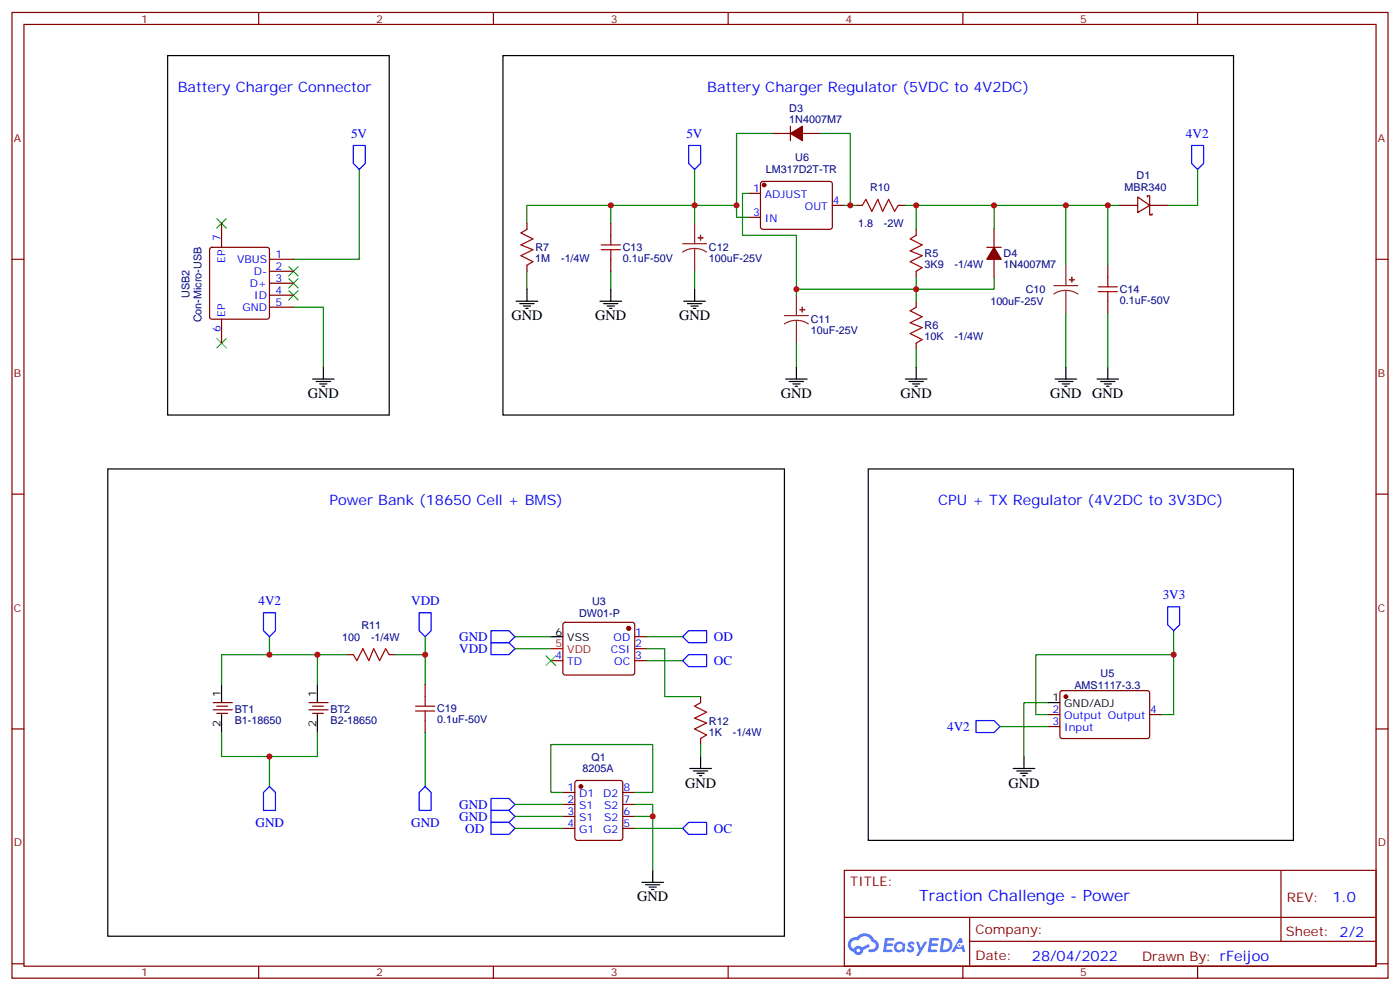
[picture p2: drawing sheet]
<svg xmlns="http://www.w3.org/2000/svg" width="412mm" height="292mm" viewBox="0 0 412 292" stroke-linecap="round" stroke-linejoin="round" font-family="sans-serif">
<g fill="none" stroke="#870000" stroke-width=".35">
<path d="M3.5 3.7h405.4v284.3h-405.4zM7.1 7.2h398.2v277.3h-398.2zM76.2 3.7v3.5M145.3 3.7v3.5M214.5 3.7v3.5M283.6 3.7v3.5M352.8 3.7v3.5M3.5 76.3h3.6M405.3 76.3h3.6M3.5 145.5h3.6M405.3 145.5h3.6M3.5 214.6h3.6"/>
<path d="M405.3 214.6h3.6M248.7 256.3h156.6v28.2h-156.6zM377.3 256.3v20.9M248.7 270.1h156.5M285.6 277.2h119.6M285.6 270.1v14.1M3.5 283.8h3.6M76.2 284.5v3.5M145.3 284.5v3.5M214.5 284.5v3.5M283.6 284.5v3.5M352.8 284.5v3.5"/>
<path d="M405.3 283.8h3.6"/>
</g>
<g fill="#5487ff">
<path d="M267.7 277.4a1.22 1.22 0 0 1 1.7 .3l-.4 .6a.47 .47 0 0 0-.3-.4 .47 .47 0 0 0-.5 .2l.1 .2a1.14 1.14 0 0 1 .8 1.7 1.14 1.14 0 0 1-1.9 0l-.2-.2 .5-.5 .7 .4a.29 .29 0 0 0 .3-.2 .29 .29 0 0 0-.2-.4 1.04 1.04 0 0 1-.6-1.7z"/>
<path d="M260.7 276.2h2.4l.3 .2-.2 .5h-1.8l-.1 .9h1.5l.3 .3-.3 .4h-1.6l-.2 1.1 1.7 .1 .2 .3-.2 .3h-2.6z"/>
<path d="M273.8 276.2h2.4l.3 .2-.1 .5h-1.8l-.2 .9h1.6l.3 .3-.4 .4h-1.6l-.1 1.1 1.7 .1 .2 .3-.2 .3h-2.6z"/>
<path d="M282.6 276.2h.7l.3 1.2-.6 .4a.69 .69 0 0 0-1 .2 .69 .69 0 0 0 .4 1 .69 .69 0 0 0 .9-.6l.5-.3 .6 2.2h-.8l-.2-.9h-1.8l-.5 .9h-.8z"/>
<path d="M269.8 277.3h.8l.6 1.8 1.1-1.8h.9l-2.6 4.2h-.8l.9-1.6z"/>
<path d="M277.4 276.2l-.6 4.1h1.3a2.11 2.11 0 0 0 2.5-2.1 2.11 2.11 0 0 0-2.5-2zM278.1 276.9a1.39 1.39 0 0 1 1.7 1.4 1.39 1.39 0 0 1-1.8 1.3h-.3z"/>
<path d="M263.7 277.8a1.54 1.54 0 0 0-.1 2.2 1.54 1.54 0 0 0 2.2 .1l.6 .2 .3-2.3-.2-.2h-.4a1.49 1.49 0 0 0-2.4 0zM264 278.8a.94 .94 0 0 1 1.8 0 .94 .94 0 0 1-1.8 0z"/>
<path d="M250.4 276.6a2.18 2.18 0 0 0 1.1 3.7 1.44 1.44 0 0 0 1.6 .9 1.44 1.44 0 0 0 1.2-1.5l2-1-.5-.7-1.9 .9a1.47 1.47 0 0 0-2.4 .5 1.39 1.39 0 0 1-.7-2 1.39 1.39 0 0 1 2-.4 2.12 2.12 0 0 1 2.2-1.3 2.12 2.12 0 0 1 1.9 1.6 1.14 1.14 0 0 1 1.1 1.5 1.14 1.14 0 0 1-1.7 .7 .43 .43 0 0 0-.5 .4 .43 .43 0 0 0 .4 .4 1.98 1.98 0 0 0 2.5-1.2 1.98 1.98 0 0 0-1.2-2.5 3.1 3.1 0 0 0-5.3-.7l-.9 .1zM252.3 279.9a.55 .55 0 0 1 1.1 0 .55 .55 0 0 1-1.1 0z"/>
<circle cx="282.6" cy="278.3" r=".26"/>
</g>
<g fill="none" stroke="#000" stroke-width=".35">
<path d="M49.4 16.4h65.3v105.8h-65.3zM148.2 16.4h215.2v105.8h-215.2zM152 88.7h6.4M153.1 89.4h4.2M154.2 90.1h2.1M154.9 90.8h.7M155.2 85.2v3.5M176.7 88.7h6.4M177.8 89.4h4.2M178.9 90.1h2.1M179.6 90.8h.7M179.9 85.2v3.5"/>
<path d="M201.4 88.7h6.4M202.5 89.4h4.2M203.6 90.1h2.1M204.3 90.8h.7M204.6 85.2v3.5M92.1 111.6h6.3M93.1 112.3h4.3M94.2 113h2.1M94.9 113.7h.7M95.2 108.1v3.5M231.4 111.6h6.4M232.5 112.3h4.2"/>
<path d="M233.5 113h2.2M234.2 113.7h.7M234.6 108.1v3.5M266.7 111.6h6.3M267.8 112.3h4.2M268.8 113h2.1M269.5 113.7h.7M269.9 108.1v3.5M310.8 111.6h6.3M311.9 112.3h4.2M312.9 113h2.1M313.6 113.7h.7"/>
<path d="M314 108.1v3.5M323.1 111.6h6.4M324.2 112.3h4.2M325.3 113h2.1M326 113.7h.7M326.3 108.1v3.5M31.7 138.1h199.4v137.6h-199.4zM255.8 138.1h125.2v109.3h-125.2zM162.3 187.5h3.5M65.3 201.6v5.3M65.3 210.4v5.3M93.5 201.6v5.3"/>
<path d="M93.5 210.4v5.3M308.7 206.9h3.5M203.2 226.3h6.3M204.3 227h4.2M205.3 227.7h2.1M206 228.4h.7M206.4 222.7v3.6M298.4 226.3h6.4M299.5 227h4.2M300.6 227.7h2.1M301.3 228.4h.7M301.6 222.7v3.6"/>
<path d="M189.1 259.8h6.3M192.3 256.3v3.5M190.1 260.5h4.3M191.2 261.2h2.1M191.9 261.9h.7"/>
</g>
<path d="M63.9 64.3l2.8 2.9M66.7 64.3l-2.8 2.9M85 78.5l2.8 2.8M87.8 78.5l-2.8 2.8M63.9 99.6l2.8 2.8M66.7 99.6l-2.8 2.8M85 85.5l2.8 2.8M85 82l2.8 2.8M87.8 85.5l-2.8 2.8M87.8 82l-2.8 2.8M160.9 193.1l2.8 2.8M163.7 193.1l-2.8 2.8" fill="none" stroke="#3c3" stroke-width=".35"/>
<g fill="none" stroke="#008700" stroke-width=".35">
<path d="M227.5 39.3h-10.5v21.2M241.7 39.3h8.8v21.2h-1.8M105.8 49.9v26.4h-19.4M204.6 49.9v15.9M220.5 56.9h-1.8v12.4h15.9v15.9h35.3v3.5M352.8 49.9v10.6h-8.8M155.2 79.9v5.3M179.9 60.5h-24.7v5.3M179.9 79.9v5.3M204.6 79.9v5.3M220.5 64h-3.5v-3.5h-37.1v5.3M250.5 60.5h1.7"/>
<path d="M266.3 60.5h26.5v7M269.9 60.5v7M292.8 60.5h21.2v17.6M314 60.5h15.8M326.3 60.5v17.6M86.4 90.5h8.8v17.6M234.6 85.2v1.7M269.9 81.6v3.6h22.9v-3.6M314 92.2v15.9M326.3 92.2v15.9M234.6 101v7.1M269.9 102.8v5.3"/>
<path d="M79.4 187.5v5.3M93.5 192.8h8.8M125.2 187.5v5.3h-8.8M125.2 192.8v8.8M151.7 191h10.6M151.7 187.5h10.6M190.5 191h5.3v14.1h10.6M190.5 187.5h10.6M190.5 194.5h10.6M345.7 185.7v7.1M65.3 201.6v-8.8h28.2v8.8M65.3 215.7v7h28.2v-7"/>
<path d="M125.2 215.7v15.9M206.4 219.2v3.5M294.6 213.9h14.1M308.7 206.9h-7.1v15.8M308.7 210.4h-3.5v-17.6h40.5v17.6h-3.5M79.4 222.7v8.9M151.7 236.9h14.1M165.8 233.3h-3.5v-14.1h30v14.1h-5.3M187 236.9h5.3v19.4M151.7 240.4h14.1M151.7 243.9h14.1M187 240.4h5.3"/>
<path d="M187 243.9h14.1"/>
</g>
<g fill="none" stroke="#00f" stroke-width=".35">
<path d="M104.1 42.8h3.5v5.3l-1.8 1.8-1.7-1.8zM202.8 42.8h3.6v5.3l-1.8 1.8-1.8-1.8zM351 42.8h3.5v5.3l-1.7 1.8-1.8-1.8zM344 178.6h3.5v5.3l-1.8 1.8-1.7-1.8zM77.6 180.4h3.5v5.3l-1.7 1.8-1.8-1.8zM123.5 180.4h3.5v5.3l-1.8 1.8-1.7-1.8zM144.6 189.2h5.3l1.8 1.8-1.8 1.8h-5.3zM144.6 185.7h5.3l1.8 1.8-1.8 1.7h-5.3zM201.1 194.5l1.7-1.7h5.3v3.5h-5.3zM201.1 187.5l1.7-1.8h5.3v3.5h-5.3zM287.5 212.2h5.3l1.8 1.7-1.8 1.8h-5.3zM79.4 231.6l1.7 1.7v5.3h-3.5v-5.3z"/>
<path d="M125.2 231.6l1.8 1.7v5.3h-3.5v-5.3zM144.6 235.1h5.3l1.8 1.8-1.8 1.7h-5.3zM144.6 238.6h5.3l1.8 1.8-1.8 1.7h-5.3zM144.6 242.1h5.3l1.8 1.8-1.8 1.8h-5.3zM201.1 243.9l1.7-1.8h5.3v3.6h-5.3z"/>
</g>
<g fill="none" stroke="#870000" stroke-width=".35">
<path d="M227.5 39.3h5.3M232.8 37.2v4.2M236.4 39.3h5.3M220.5 56.9h3.5M224.2 53.6l.5-.2 20 .1 .5 .6-.1 13-.6 .4h-20.1l-.4-.7v-12.7zM335.1 58l3.6 2.5-3.6 2.1zM338 58v-.4h.7v2.9M62 73l.4-.2h16.3l.5 .2 .2 .5v19.8l-.3 .5-.4 .2h-16.3l-.5-.3-.2-.4v-19.8zM65.3 65.8v7M79.4 76.3h7M79.4 79.9h7M155.2 65.8v1.7"/>
<path d="M155.2 78.1v1.8M179.9 65.8v3.5M179.9 76.3v3.6M220.5 64h3.5M245.2 60.5h3.5M252.2 60.5h1.8M264.6 60.5h1.7M269.9 67.5v1.8M269.9 79.9v1.7M290.7 72.8h4.2M292.8 67.5v5.3M292.8 76.3v5.3"/>
<path d="M326.3 78.1v3.5M329.8 60.5h5.3M338.7 60.5v2.8h.7v-.4M338.7 60.5h5.3M65.3 94v7M79.4 83.4h7M79.4 86.9h7M79.4 90.5h7M269.9 88.7v1.8M326.3 88.7v3.5M269.9 101v1.8M102.3 192.8h1.8"/>
<path d="M114.7 192.8h1.7M162.3 194.5h3.5M166 183.4l.5-.2h19.8l.5 .2 .2 .5-.1 14.4-.6 .5-20.1-.1-.4-.7v-14.1zM187 187.5h3.5M187 191h3.5M187 194.5h3.5M62.8 209h5.6M62.8 206.9h5.6M63.9 210h3.1M63.9 207.9h3.1M91 209h5.7M91 206.9h5.7"/>
<path d="M92.1 210h3.1M92.1 207.9h3.1M125.2 201.6v3.5M125.2 212.2v3.5M206.4 205.1v1.8M206.4 217.5v1.7M308.7 210.4h3.5M308.7 213.9h3.5M312.4 203.5l.5-.2 25.3 .1 .5 .6-.1 13-.6 .5-25.4-.1-.4-.7v-12.7zM338.7 210.4h3.5M165.8 233.3h3.5M165.8 236.9h3.5"/>
<path d="M169.6 230l.4-.2h12.7l.5 .2 .2 .5v16.2l-.2 .5-.5 .2h-12.7l-.5-.2-.2-.5v-16.2zM183.4 233.3h3.6M183.4 236.9h3.6M165.8 240.4h3.5M165.8 243.9h3.5M183.4 240.4h3.6M183.4 243.9h3.6"/>
</g>
<g fill="#870000" stroke="#870000" stroke-width=".35">
<path d="M232.8 39.3l3.6-2.1v4.2z"/>
<path d="M292.8 72.8l2.1 3.5h-4.2z"/>
<circle cx="314" cy="205.1" r=".53"/>
<circle cx="225.1" cy="54.5" r=".53"/>
<circle cx="185.2" cy="185" r=".53"/>
<circle cx="171.1" cy="231.6" r=".53"/>
</g>
<g fill="none" stroke="#8c2424" stroke-width=".35">
<path d="M201.1 71.8h7M204.6 73.2l-1.8 .2-1.7 .8M204.6 73.2l1.9 .2 1.6 .8M204.6 65.8v6M204.6 73.2v6.7M314 78.1v6M231.1 92.9h7M234.6 94.3l-1.9 .3-1.6 .8M234.6 94.3l1.8 .3 1.7 .8M234.6 86.9v6M234.6 94.3v6.7M310.4 84.1h7.1"/>
<path d="M314 85.5l-1.9 .2-1.7 .9M314 85.5l1.8 .3 1.7 .8M314 85.5v6.7"/>
</g>
<g fill="#8c2424" stroke="#8c2424" stroke-width=".35">
<path d="M315 82.3l1.4 .1z"/>
<path d="M315.7 81.6v1.4z"/>
<path d="M235.7 91.2h1.4z"/>
<path d="M236.3 90.5l.1 1.4z"/>
<path d="M205.7 70h1.4z"/>
<path d="M206.3 69.3l.1 1.4z"/>
</g>
<g fill="none" stroke="#a10000" stroke-width=".35">
<path d="M155.2 67.5l-1.7 1.1 3.5 1.7-3.5 1.8 3.5 1.4-3.5 1.8 3.5 1.7-1.8 1.1M177.1 73.5h5.6M177.1 72.1h5.6M179.9 69.3v2.8M179.9 73.5v2.8M254 60.5l1.1-1.8 1.7 3.5 1.8-3.5 1.4 3.5 1.8-3.5 1.7 3.5 1.1-1.7M269.9 69.3l-1.8 1 3.5 1.8-3.5 1.8 3.5 1.4-3.5 1.7 3.5 1.8-1.7 1.1M269.9 90.5l-1.8 1 3.5 1.8-3.5 1.7 3.5 1.4-3.5 1.8 3.5 1.8-1.7 1M323.5 85.9h5.6M323.5 84.5h5.6M326.3 81.6v2.9M326.3 85.9v2.8"/>
<path d="M104.1 192.8l1 1.7 1.8-3.5 1.8 3.5 1.4-3.5 1.7 3.5 1.8-3.5 1.1 1.8M122.4 209.3h5.7M122.4 207.9h5.7M125.2 205.1v2.8M125.2 209.3v2.9M206.4 206.9l-1.8 1 3.5 1.8-3.5 1.8 3.5 1.4-3.5 1.7 3.5 1.8-1.7 1.1"/>
</g>
<path d="M162.3 191h3.5" fill="none" stroke="#f00" stroke-width=".35"/>
<g fill="#c00">
<circle cx="179.9" cy="60.5" r=".88"/>
<circle cx="345.7" cy="192.8" r=".88"/>
<circle cx="234.6" cy="85.2" r=".88"/>
<circle cx="204.6" cy="60.5" r=".88"/>
<circle cx="217" cy="60.5" r=".88"/>
<circle cx="79.4" cy="192.8" r=".88"/>
<circle cx="79.4" cy="222.7" r=".88"/>
<circle cx="269.9" cy="85.2" r=".88"/>
<circle cx="292.8" cy="60.5" r=".88"/>
<circle cx="314" cy="60.5" r=".88"/>
<circle cx="326.3" cy="60.5" r=".88"/>
<circle cx="250.5" cy="60.5" r=".88"/>
<circle cx="269.9" cy="60.5" r=".88"/>
<circle cx="93.5" cy="192.8" r=".88"/>
<circle cx="125.2" cy="192.8" r=".88"/>
<circle cx="192.3" cy="240.4" r=".88"/>
</g>
<g font-size="4.6" fill="#00f">
<text x="270.8" y="265.3">Traction Challenge - Pow</text>
<text x="328.2" y="265.3">er</text>
</g>
<g font-size="4.2" fill="#00f">
<text x="52.3" y="27">Battery Charger Connector</text>
<text x="208.4" y="27">Battery Charger Regulator (5VDC to 4V2DC)</text>
<text x="97" y="148.7">Pow</text>
<text x="105.6" y="148.7">er Bank (18650 Cell + BMS)</text>
<text x="276.4" y="148.7">CPU + TX Regulator (4V2DC to 3V3DC)</text>
<text x="392.5" y="265.5">1.0</text>
<text x="304" y="282.9">28/04/2022</text>
</g>
<g font-size="4.2">
<text x="150.6" y="94.3">GND</text>
<text x="175.3" y="94.3">GND</text>
<text x="200" y="94.3">GND</text>
<text x="90.7" y="117.3">GND</text>
<text x="230" y="117.3">GND</text>
<text x="265.3" y="117.3">GND</text>
<text x="309.4" y="117.3">GND</text>
<text x="321.7" y="117.3">GND</text>
<text x="201.8" y="231.9">GND</text>
<text x="297" y="231.9">GND</text>
<text x="187.7" y="265.4">GND</text>
</g>
<g font-size="3.9" fill="#00f">
<text x="103.4" y="40.7">5V</text>
<text x="202.2" y="40.7">5V</text>
<text x="349.3" y="40.7">4V2</text>
<text x="76.1" y="178.3">4V2</text>
<text x="121.2" y="178.3">VDD</text>
<text x="342.5" y="176.3">3V3</text>
<text x="135.3" y="188.8">GND</text>
<text x="210.3" y="188.8">OD</text>
<text x="135.3" y="192.4">VDD</text>
<text x="210.3" y="195.9">OC</text>
<text x="279" y="215.3">4V2</text>
<text x="135.3" y="238.2">GND</text>
<text x="75.3" y="243.5">GND</text>
<text x="121.2" y="243.5">GND</text>
<text x="135.3" y="241.8">GND</text>
<text x="137" y="245.3">OD</text>
<text x="210.3" y="245.3">OC</text>
</g>
<g font-size="3.9" fill="#800">
<text x="250.5" y="260.8">TITLE:</text>
<text x="379.1" y="265.5">REV:</text>
<text x="287.4" y="275">Company:</text>
<text x="378.7" y="275.7">Sheet: 2/2</text>
<text x="287.4" y="282.7">Date:</text>
<text x="336.4" y="282.8">Draw</text>
<text x="346.6" y="282.8">n By: rFeijoo</text>
</g>
<g font-size="3.2" fill="#800">
<text x="41.6" y="6.7">1</text>
<text x="110.8" y="6.7">2</text>
<text x="179.9" y="6.7">3</text>
<text x="249.1" y="6.7">4</text>
<text x="318.2" y="6.7">5</text>
<text x="4.1" y="41.8">A</text>
<text x="405.9" y="41.8">A</text>
<text x="4.1" y="110.9">B</text>
<text x="405.9" y="110.9">B</text>
<text x="4.1" y="180.1">C</text>
<text x="405.9" y="180.1">C</text>
<text x="4.1" y="249.2">D</text>
<text x="405.9" y="249.2">D</text>
<text x="41.6" y="287.5">1</text>
<text x="110.8" y="287.5">2</text>
<text x="179.9" y="287.5">3</text>
<text x="249.1" y="287.5">4</text>
<text x="318.2" y="287.5">5</text>
</g>
<g font-size="3.2" fill="#000080">
<text x="232.5" y="32.9">D3</text>
<text x="232.5" y="36.1">1N4007M7</text>
<text x="234.3" y="47.5">U6</text>
<text x="225.6" y="51.1">LM317D2T-TR</text>
<text x="334.8" y="52.7">D1</text>
<text x="256.3" y="56.3">R10</text>
<text x="331.3" y="56.3">MBR340</text>
<text x="252.8" y="66.9">1.8</text>
<text x="260.3" y="66.9">-2W</text>
<text x="157.7" y="77">1M</text>
<text x="157.7" y="73.9">R7</text>
<text x="165.3" y="77">-1/4W</text>
<text x="183.4" y="77">0.1uF-50V</text>
<text x="183.4" y="73.9">C13</text>
<text x="208.8" y="77">100uF-25V</text>
<text x="208.8" y="74">C12</text>
<text x="272.3" y="75.6">R5</text>
<text x="295.6" y="75.6">D4</text>
<text x="272.3" y="78.8">3K9</text>
<text x="281.2" y="78.8">-1/4W</text>
<text x="295.6" y="78.8">1N4007M7</text>
<text x="55.9" y="87.7" transform="rotate(-90 55.9 87.7)">USB2</text>
<text x="291.7" y="89.9">100uF-25V</text>
<text x="302.1" y="86.3">C10</text>
<text x="329.8" y="89.4">0.1uF-50V</text>
<text x="329.9" y="86.2">C14</text>
<text x="59.4" y="94.9" transform="rotate(-90 59.4 94.9)">Con-Micro-USB</text>
<text x="238.8" y="95.2">C11</text>
<text x="238.8" y="98.2">10uF-25V</text>
<text x="272.3" y="100">10K</text>
<text x="272.3" y="96.8">R6</text>
<text x="281.2" y="100">-1/4W</text>
<text x="174.4" y="178.1">U3</text>
<text x="106.5" y="185.1">R11</text>
<text x="170.6" y="181.6">DW01-P</text>
<text x="100.8" y="188.6">100</text>
<text x="109.3" y="188.6">-1/4W</text>
<text x="316.5" y="202.7">AMS1117-3.3</text>
<text x="324.2" y="199.2">U5</text>
<text x="69.1" y="209.8">BT1</text>
<text x="97.4" y="209.8">BT2</text>
<text x="128.8" y="209.7">C19</text>
<text x="69.1" y="213.1">B1-18650</text>
<text x="97.4" y="213.1">B2-18650</text>
<text x="128.8" y="212.9">0.1uF-50V</text>
<text x="208.8" y="213.3">R12</text>
<text x="208.8" y="216.6">1K</text>
<text x="215.9" y="216.6">-1/4W</text>
<text x="171.6" y="227.4">8205A</text>
<text x="174.2" y="223.9">Q1</text>
</g>
<g font-size="3.2" fill="#00f">
<text x="221.8" y="56.6">1</text>
<text x="225.3" y="58.3">ADJUST</text>
<text x="221.8" y="63.6">3</text>
<text x="225.3" y="65.4">IN</text>
<text x="237.1" y="61.9">OUT</text>
<text x="245.4" y="60.1">4</text>
<text x="64.9" y="71" transform="rotate(-90 64.9 71)">7</text>
<text x="66.3" y="77.4" transform="rotate(-90 66.3 77.4)">EP</text>
<text x="69.8" y="77.4">VBUS</text>
<text x="81.1" y="76">1</text>
<text x="74.8" y="80.9">D-</text>
<text x="81.1" y="79.5">2</text>
<text x="81.1" y="83">3</text>
<text x="73.6" y="84.5">D+</text>
<text x="74.9" y="88">ID</text>
<text x="81.1" y="86.6">4</text>
<text x="66.3" y="93.3" transform="rotate(-90 66.3 93.3)">EP</text>
<text x="71.4" y="91.5">GND</text>
<text x="81.1" y="90.1">5</text>
<text x="64.9" y="97.8" transform="rotate(-90 64.9 97.8)">6</text>
<text x="180.7" y="188.9">OD</text>
<text x="187.1" y="187.1">1</text>
<text x="187.1" y="190.6">2</text>
<text x="163.6" y="194.2">4</text>
<text x="167.1" y="195.9">TD</text>
<text x="179.9" y="192.4">CSI</text>
<text x="181" y="195.9">OC</text>
<text x="187.1" y="194.2">3</text>
<text x="310" y="210">2</text>
<text x="310" y="213.6">3</text>
<text x="313.5" y="211.8">Output Output</text>
<text x="313.5" y="215.3">Input</text>
<text x="338.8" y="210">4</text>
<text x="167.1" y="233">1</text>
<text x="183.6" y="233">8</text>
<text x="167.1" y="236.5">2</text>
<text x="170.6" y="234.7">D1</text>
<text x="170.6" y="238.3">S1</text>
<text x="177.7" y="234.7">D2</text>
<text x="178" y="238.3">S2</text>
<text x="183.6" y="236.5">7</text>
<text x="167.1" y="240">3</text>
<text x="167.1" y="243.6">4</text>
<text x="170.6" y="241.8">S1</text>
<text x="170.6" y="245.3">G1</text>
<text x="177.7" y="245.3">G2</text>
<text x="178" y="241.8">S2</text>
<text x="183.6" y="243.6">5</text>
<text x="183.6" y="240">6</text>
</g>
<g font-size="3.2" fill="#f00">
<text x="163.6" y="190.6">5</text>
<text x="167.1" y="192.4">VDD</text>
</g>
<g font-size="3.2">
<text x="163.6" y="187.1">6</text>
<text x="167.1" y="188.9">VSS</text>
<text x="64.9" y="205.1" transform="rotate(-90 64.9 205.1)">1</text>
<text x="93.1" y="205.1" transform="rotate(-90 93.1 205.1)">1</text>
<text x="310" y="206.5">1</text>
<text x="313.5" y="208.3">GND/ADJ</text>
<text x="64.9" y="214.2" transform="rotate(-90 64.9 214.2)">2</text>
<text x="93.1" y="214.2" transform="rotate(-90 93.1 214.2)">2</text>
</g>
</svg>
